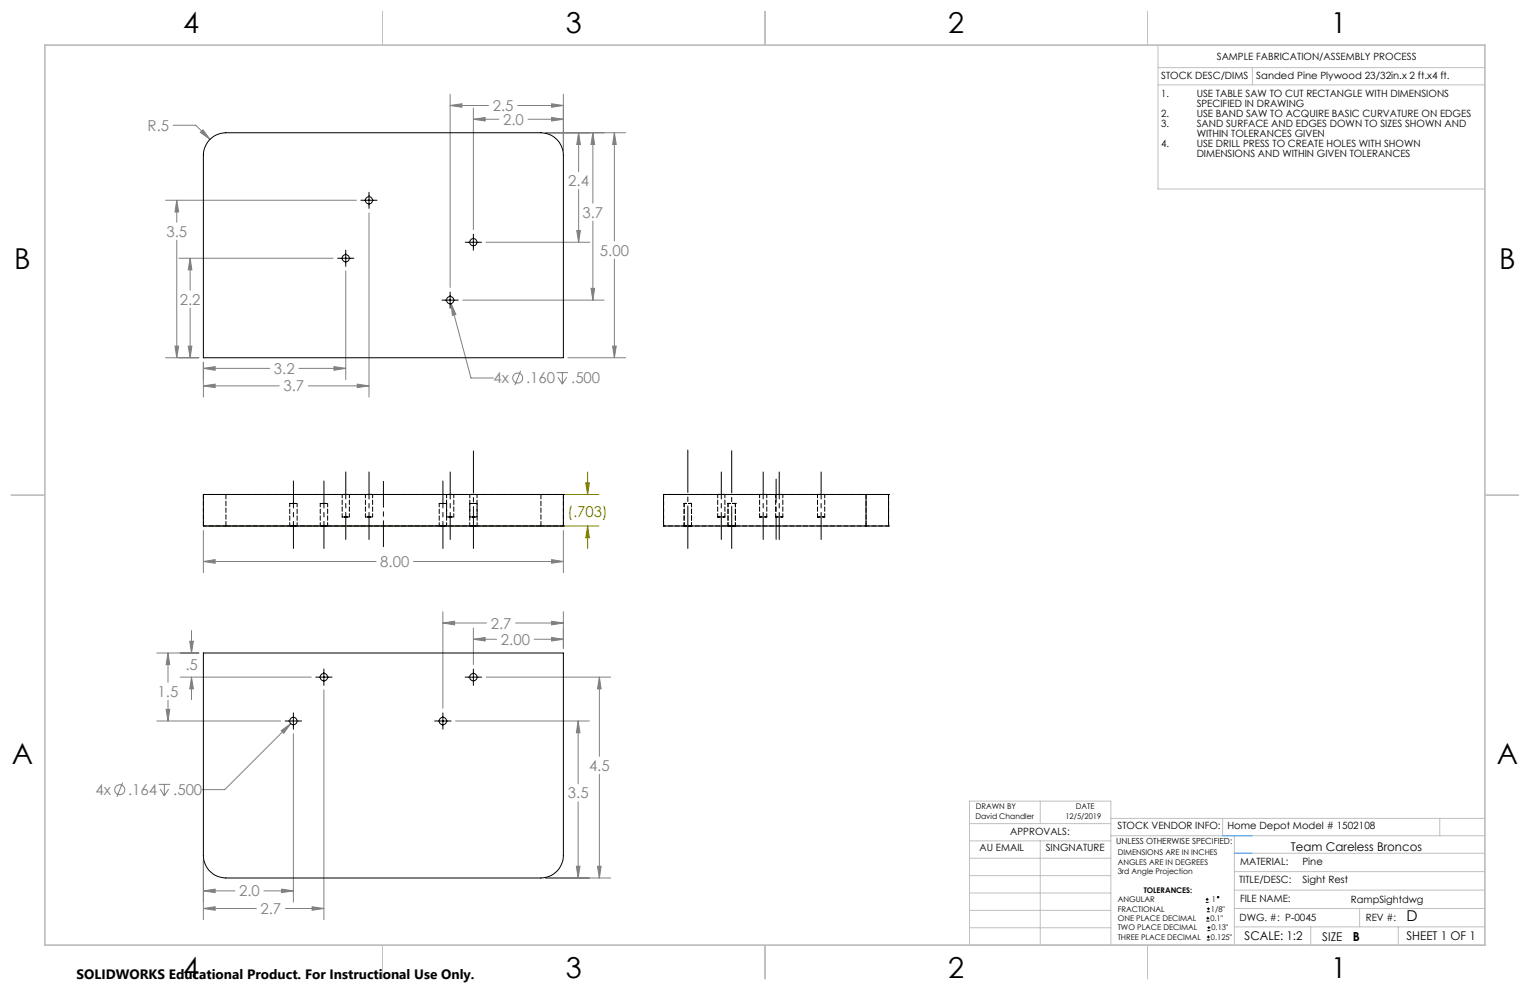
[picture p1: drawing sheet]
<svg xmlns="http://www.w3.org/2000/svg" width="432mm" height="279mm" viewBox="0 0 432 279" stroke-linecap="round" stroke-linejoin="round" font-family="sans-serif">
<g fill="none" stroke="#808080" stroke-width=".28">
<path d="M48.9 35.3h6.3l4.1 4M56.6 37.4l.7-.7 2 2.6zM127 29.8l3.4-.5v1zM127 26.6v54.5M127 29.8h10.9M133.6 33.7l3.3-.5v.9zM133.6 30.5v34.3M133.6 33.7h7.2M146.1 29.8h12.9M149 33.7h10M153.9 37.5h22.7M155.7 29.3l3.3 .5-3.3 .5z"/>
<path d="M155.7 33.2l3.3 .5-3.3 .4zM159 26.6v15.9M163.3 37.5l.5 3.3h-1zM163.3 37.5v11M167.3 37.5l.5 3.3h-1zM167.3 37.5v19.9M173.4 37.5l.5 3.3h-1zM173.4 37.5v30.5M46.7 56.5h53.9M49.9 56.5l.5 3.3h-1zM49.9 56.5v6.2M163.3 53.5v14.9"/>
<path d="M49.9 67.8v33.2M50.5 72.9h43.5M53.7 72.9l.5 3.3h-1.1zM53.7 72.9v9M97.6 76.4v30.7M104.1 60.1v52M137.2 68.4h29.3M162.8 65.1h1l-.5 3.3zM167.3 62.4v22.3M173.4 73.1v27.9M49.4 97.7h1l-.5 3.3zM53.1 97.7h1.1l-.5 3.3z"/>
<path d="M53.7 86.9v14.1M127.3 85.7l1.4 3.1-1 .2zM127.3 85.7l5.6 21h6.4M130.6 84.7h39.9M166.8 81.4h1l-.5 3.3zM172.9 97.7h1l-.5 3.3zM46.7 101h9.4M57.4 104l3.3-.5v1zM57.4 108.9l3.3-.5v1zM57.4 102.2v9.9M57.4 104h18.7M57.4 108.9h21.4"/>
<path d="M84.3 104h13.3M87 108.9h17.1M94.3 103.5l3.3 .5-3.3 .5zM100.8 108.4l3.3 .5-3.3 .5zM146.9 104.7l-1.6 4M157.1 105.2h3.2M157.5 106.5l1.2 1.9M158.7 105.2v3.2M159.9 106.5l-1.2 1.9M160.3 101h16.3M57.4 158.5l3.3-.6v1.1zM57.4 149.7v11.9"/>
<path d="M57.4 158.5h48.8M116.7 158.5h42.3M155.7 157.9l3.3 .6-3.3 .5zM159 149.7v11.9M54 177.9v6.4M125 175.8l3.3-.5v1.1zM125 172.6v27.3M125 175.8h12.3M133.6 177.2v10.3M145.5 175.8h13.5M155.7 179.9l3.3 .5-3.3 .5zM155.7 175.3l3.3 .5-3.3 .6z"/>
<path d="M159 172.6v10.4M44.2 184.3h11.9M47.4 184.3l.5 3.3h-1zM47.4 184.3v8.3M47.4 197.6v5.9M50.9 191.1h36.9M53.6 181h1l-.6 3.3zM54 191.1l.6 3.3h-1zM54 191.1v6.3M91.4 194.7v64.9M133.6 180.4l3.3-.5v1zM133.6 180.4h6.6"/>
<path d="M137.2 191.1h35.1M150.7 180.4h8.3M169.2 191.1l.5 3.3h-1.1zM169.2 191.1v22.4M44.2 203.5h35M46.9 200.2h1l-.5 3.3zM79.4 206.2l2.7-2-2 2.7zM82.1 204.2l-18.7 18.6h-6.3M82.8 207.1v47.5M128.6 203.5h37.7M163.2 203.5l.5 3.3h-1zM163.2 203.5v17.7"/>
<path d="M169.2 218.5v29.3M34.6 220.9l-1.6 4M44.8 221.4h3.2M45.2 222.7l1.2 1.9M46.4 221.4v3.2M47.6 222.7l-1.2 1.9M163.2 226.3v21.5M57.4 256.4l3.3-.5v1zM57.4 251.4l3.3-.5v1zM57.4 242.7v16.9M57.4 256.4h14.9M57.4 251.4h8.9"/>
<path d="M74.5 251.4h8.3M79.5 250.9l3.3 .5-3.3 .5zM80.5 256.4h10.9M88.1 255.9l3.3 .5-3.3 .5zM153.9 247.8h18.4M162.7 244.5h1l-.5 3.3zM168.6 244.5h1.1l-.5 3.3z"/>
<circle cx="146.1" cy="106.7" r="1.41"/>
<circle cx="33.8" cy="222.9" r="1.41"/>
</g>
<g fill="none" stroke="#000" stroke-width=".28">
<path d="M101.8 56.5h4.6M104.1 54.3v4.5M95.3 72.9h4.6M97.6 70.6v4.6M131.3 68.4h4.6M133.6 66.1v4.5M124.7 84.7h4.6M127 82.4v4.6M89.1 191.1h4.6M91.4 188.8v4.6M131.3 191.1h4.6M133.6 188.8v4.6"/>
<path d="M80.5 203.5h4.6M82.8 201.2v4.6M122.7 203.5h4.6M125 201.2v4.6M340.3 254.7h.8M340.3 253.8h.8M340.5 260h.8M340.5 259.2h.8M340.6 257.3h.9M340.6 256.5h.9M340.7 253.4v.8M340.9 258.7v.8"/>
<path d="M341 256.1v.8M340.6 265.3h.9M340.6 264.4h.9M340.7 262.6h.9M340.7 261.8h.9M341 264v.9M341.2 261.4v.8"/>
<circle cx="343.8" cy="253.2" r=".2"/>
</g>
<path d="M111.1 139.6h57.9M165.3 136.3h1l-.5 3.3zM165.8 133.2v6.4M58.7 148.4h110.3M165.8 148.4v6.4M165.8 148.4l.5 3.4h-1z" fill="none" stroke="#808000" stroke-width=".28"/>
<path d="M108.2 135.8v18.5" fill="none" stroke="#000" stroke-width=".28" stroke-dasharray="15.2 1.3 1.3 1.3" stroke-dashoffset="7.9"/>
<path d="M127.1 133.2v19M203.6 133.2v19M219.9 133.2v19M231.7 133.2v19M82.8 154.8v-19.1M91.4 154.8v-19.1M97.6 152.2v-19M104.1 152.2v-19M125 154.8v-19.1M215.4 152.2v-19" fill="none" stroke="#000" stroke-width=".28" stroke-dasharray="15.2 1.3 1.3 1.3" stroke-dashoffset="7.6"/>
<path d="M133.6 127.3v27.5M206.5 154.8v-27.6" fill="none" stroke="#000" stroke-width=".28" stroke-dasharray="15.2 1.3 1.3 1.3" stroke-dashoffset="3.4"/>
<path d="M219 135.2v17" fill="none" stroke="#000" stroke-width=".28" stroke-dasharray="15.2 1.3 1.3 1.3" stroke-dashoffset="8.6"/>
<path d="M194.1 154.8v-27.8" fill="none" stroke="#000" stroke-width=".28" stroke-dasharray="15.2 1.3 1.3 1.3" stroke-dashoffset="3.3"/>
<g fill="none" stroke="#c0c0c0" stroke-width=".28">
<path d="M108 3.2v9.5M215.9 3.2v9.5M323.8 3.2v9.5M326.8 19.1h92.3M326.8 12.7v40.6h92.3M353.4 19.1v4.9M326.8 24h92.3M3.1 139.7h9.6M419.1 139.7h9.5M273.6 232.4h39.9M273.6 237.3h39.9M293.6 226.1v6.3"/>
<path d="M293.6 237.3v29.4M313.5 235.9h105.6M313.5 231h105.6M345.1 231v4.9M348.4 235.9v30.9M406.3 231v4.9M273.6 242.2h39.9M273.6 247.1h39.9M273.6 252h39.9M273.6 256.9h39.9M348.4 246h70.7M348.4 256.4h70.7"/>
<path d="M348.4 251.2h70.7M348.4 240.8h70.7M383.7 256.4v5.2M108 266.7v9.6M215.9 266.7v9.6M273.6 261.8h39.9M313.5 266.7v-40.6h-39.9v40.6h74.4M323.8 266.7v9.6M348.4 261.6h70.7M369.9 261.6v5.2M394.6 261.6v5.2"/>
</g>
<path d="M12.7 12.7h406.4v254h-406.4z" fill="none" stroke="#c0c0c0" stroke-width=".5"/>
<path d="M345.1 235.9h8.3M348.4 240.8h5" fill="none" stroke="#53a9ff" stroke-width=".28"/>
<path d="M165.8 148.4l.5 3.4h-1zM165.3 136.3h1l-.5 3.3z" fill="#808000"/>
<path d="M127 29.8l3.4-.5v1zM155.7 29.3l3.3 .5-3.3 .5zM155.7 33.2l3.3 .5-3.3 .4zM133.6 33.7l3.3-.5v.9zM53.7 72.9l.5 3.3h-1.1zM53.1 97.7h1.1l-.5 3.3zM94.3 103.5l3.3 .5-3.3 .5zM57.4 104l3.3-.5v1zM100.8 108.4l3.3 .5-3.3 .5zM57.4 108.9l3.3-.5v1zM49.9 56.5l.5 3.3h-1zM49.4 97.7h1l-.5 3.3zM166.8 81.4h1l-.5 3.3zM167.3 37.5l.5 3.3h-1zM162.8 65.1h1l-.5 3.3zM163.3 37.5l.5 3.3h-1zM173.4 37.5l.5 3.3h-1zM172.9 97.7h1l-.5 3.3zM56.6 37.4l2.7 1.9-2-2.6zM127.3 85.7l.4 3.3 1-.2zM57.4 158.5l3.3-.6v1.1zM155.7 157.9l3.3 .6-3.3 .5zM46.9 200.2h1l-.5 3.3zM47.4 184.3l.5 3.3h-1zM54 191.1l.6 3.3h-1zM53.6 181h1l-.6 3.3zM133.6 180.4l3.3-.5v1zM155.7 179.9l3.3 .5-3.3 .5zM125 175.8l3.3-.5v1.1zM155.7 175.3l3.3 .5-3.3 .6zM163.2 203.5l.5 3.3h-1zM162.7 244.5h1l-.5 3.3zM169.2 191.1l.5 3.3h-1.1zM168.6 244.5h1.1l-.5 3.3zM79.4 206.2l.7 .7 2-2.7zM88.1 255.9l3.3 .5-3.3 .5zM57.4 256.4l3.3-.5v1zM57.4 251.4l3.3-.5v1zM79.5 250.9l3.3 .5-3.3 .5z" fill="#808080"/>
<g fill="none" stroke="#000" stroke-width=".28">
<path d="M59 39.6l1.8-1.4 1.4-.5 1.5-.2h88.9a6.4 6.4 0 0 1 6.4 6.3v57.2h-101.6v-57.2l.4-2.2zM57.4 139.6h101.6v8.8h-101.6zM244.4 139.6h6.4v8.8h-6.4M244.4 139.6h-57.1v8.8h57.1M244.4 139.6v8.8M57.4 184.3h101.6v57.1a6.4 6.4 0 0 1-6.4 6.4h-88.9a6.4 6.4 0 0 1-6.3-6.4z"/>
<circle cx="104.1" cy="56.5" r="1.01"/>
<circle cx="97.6" cy="72.9" r="1.02"/>
<circle cx="133.6" cy="68.3" r="1.01"/>
<circle cx="127" cy="84.7" r="1.02"/>
<circle cx="91.4" cy="191.1" r="1.04"/>
<circle cx="133.6" cy="191.1" r="1.04"/>
<circle cx="82.8" cy="203.5" r="1.04"/>
<circle cx="125" cy="203.5" r="1.04"/>
</g>
<g fill="none" stroke="#000" stroke-width=".28" stroke-dasharray="1.3 .6">
<path d="M57.4 139.5h.1M57.4 139.5v8.9M152.7 139.5v8.9M152.7 139.5h-88.9M159 139.5h.1M187.3 139.5h.1M187.3 139.5v8.9M244.4 139.5v8.9M250.8 139.5h.1M57.4 148.4h.1M63.8 148.4v-8.9M152.7 148.4h-88.9"/>
<path d="M159 148.4h.1M159 148.4v-8.9M187.3 148.4h.1M202.6 145.9h.1M207.5 142.1h.1M230.7 145.9h.1M250.8 148.4h.1M250.8 148.4v-8.9"/>
</g>
<g fill="none" stroke="#000" stroke-width=".28" stroke-dasharray="1.3 .6" stroke-dashoffset=".5">
<path d="M97.6 139.5h1h-2h1M104.1 139.5h1.1h-2.1h1M127.1 139.5h1h-2.1h1.1M133.6 139.5h1h-2h1M202.6 139.5h2h-2M214.4 139.5h2h-2M218.9 139.5h2h-2M230.7 139.5h2.1h-2.1M82.5 142.1h1.4h-2.1h.7M82.8 148.4h1h-2h1M91.1 142.1h1.4h-2.1h.7M91.4 148.4h1.1h-2.1h1"/>
<path d="M97.3 145.9h1.3h-2h.7M103.9 145.9h1.3h-2.1h.8M124.7 142.1h1.3h-2h.7M125 148.4h1h-2h1M126.8 145.9h1.3h-2.1h.8M133.3 142.1h1.4h-2.1h.7M133.3 145.9h1.3h-2h.7M133.6 148.4h1h-2h1M195.1 142.1h-2h2M195.2 148.4h-2.1h2.1M195.2 142.1h-2.1h2.1M202.6 145.9h2h-2"/>
<path d="M207.5 142.1h-2h2M207.5 148.4h-2h2M214.4 145.9h2h-2M218.9 145.9h2h-2M230.8 145.9h2h-2"/>
</g>
<g fill="none" stroke="#000" stroke-width=".28" stroke-dasharray="1.3 .6" stroke-dashoffset=".3">
<path d="M63.8 139.5h-6.4M96.6 139.5v6.4M103.1 139.5v6.4M126 139.5v6.4M132.6 139.5v6.4M159 139.5h-6.3M202.6 139.5v6.4M214.4 139.5v6.4M218.9 139.5v6.4M230.7 139.5v6.4M250.8 139.5h-6.4M57.4 148.4h6.4"/>
<path d="M81.8 142.1v6.3M83.9 148.4v-6.3M90.4 142.1v6.3M92.5 148.4v-6.3M98.6 145.9v-6.4M105.2 145.9v-6.4M124 142.1v6.3M126 148.4v-6.3M128.1 145.9v-6.4M132.6 142.1v6.3M134.6 145.9v-6.4M134.7 148.4v-6.3"/>
<path d="M152.7 148.4h6.3M193.1 142.1v6.3M195.2 148.4v-6.3M204.6 145.9v-6.4M205.5 142.1v6.3M207.5 148.4v-6.3M216.4 145.9v-6.4M220.9 145.9v-6.4M232.8 145.9v-6.4M244.4 148.4h6.4"/>
</g>
<path d="M244.4 139.5h-57.1M244.4 148.4h-57.1" fill="none" stroke="#000" stroke-width=".28" stroke-dasharray="1.3 .6" stroke-dashoffset=".6"/>
<g font-size="8.1">
<text x="51.7" y="9.3">4</text>
<text x="159.7" y="9.3">3</text>
<text x="267.6" y="9.3">2</text>
<text x="375.6" y="9.3">1</text>
<text x="4" y="76">B</text>
<text x="423.1" y="76">B</text>
<text x="3.3" y="215.7">A</text>
<text x="422.4" y="215.7">A</text>
<text x="51.7" y="276">4</text>
<text x="159.7" y="276">3</text>
<text x="267.6" y="276">2</text>
<text x="375.6" y="276">1</text>
</g>
<g font-size="4.2" fill="#808080">
<text x="139.1" y="31.4">2.5</text>
<text x="142" y="35.2">2.0</text>
<text x="41.7" y="36.9">R.5</text>
<text x="160.4" y="52.6">2.4</text>
<text x="164.4" y="61.5">3.7</text>
<text x="47" y="66.8">3.5</text>
<text x="169.3" y="72.1">5.00</text>
<text x="50.7" y="86">2.2</text>
<text x="77.3" y="105.6">3.2</text>
<text x="80" y="110.5">3.7</text>
<text x="139.3" y="108.2">4x</text>
<text x="148.5" y="108.2">.160</text>
<text x="161.2" y="108.2">.500</text>
<text x="107.3" y="160">8.00</text>
<text x="138.5" y="177.4">2.7</text>
<text x="141.4" y="182">2.00</text>
<text x="52.3" y="189.2">.5</text>
<text x="44.5" y="196.7">1.5</text>
<text x="166.2" y="217.6">4.5</text>
<text x="27" y="224.4">4x</text>
<text x="36.1" y="224.4">.164</text>
<text x="48.9" y="224.4">.500</text>
<text x="160.3" y="225.3">3.5</text>
<text x="67.5" y="253">2.0</text>
<text x="73.5" y="258">2.7</text>
</g>
<text font-size="4.2" fill="#808000" x="160.2" y="145.8">(.703)</text>
<text font-size="4.2" x="396.9" y="260">D</text>
<text font-size="3.8" x="21.6" y="276.3">SOLIDWORKS Educational Product. For Instructional Use Only.</text>
<text font-size="3.5" x="381.8" y="265.6">B</text>
<g font-size="3.4">
<text x="364.3" y="240.1">Team Careless Broncos</text>
<text x="351.2" y="265.2">SCALE: 1:2</text>
<text x="373.2" y="265.6">SIZE</text>
<text x="396.9" y="265.2">SHEET 1 OF 1</text>
</g>
<g font-size="2.8">
<text x="343.4" y="16.9">SAMPLE FABRICATION/ASSEMBLY PROCESS</text>
<text x="327.7" y="22.3">STOCK DESC/DIMS</text>
<text x="354.5" y="22.2">Sanded Pine Plywood 23/32in.x 2 ft.x4 ft.</text>
<text x="327.7" y="27.3">1.</text>
<text x="337.7" y="27.3">USE TABLE SAW TO CUT RECTANGLE WITH DIMENSIONS</text>
<text x="327.7" y="33">2.</text>
<text x="327.7" y="35.8">3.</text>
<text x="337.7" y="30.1">SPECIFIED IN DRAWING</text>
<text x="337.7" y="33">USE BAND SAW TO ACQUIRE BASIC CURVATURE ON EDGES</text>
<text x="337.7" y="35.8">SAND SURFACE AND EDGES DOWN TO SIZES SHOWN AND</text>
<text x="327.7" y="41.4">4.</text>
<text x="337.7" y="38.6">WITHIN TOLERANCES GIVEN</text>
<text x="337.7" y="41.4">USE DRILL PRESS TO CREATE HOLES WITH SHOWN</text>
<text x="337.7" y="44.3">DIMENSIONS AND WITHIN GIVEN TOLERANCES</text>
<text x="285.1" y="235.7">APPROVALS:</text>
<text x="315.4" y="234.1">STOCK VENDOR INFO:</text>
<text x="346.4" y="234.1">Home Depot Model # 1502108</text>
<text x="276.4" y="240.1">AU EMAIL</text>
<text x="295.1" y="240.1">SINGNATURE</text>
<text x="350" y="244.1">MATERIAL:</text>
<text x="367.6" y="244.1">Pine</text>
<text x="349.7" y="249.2">TITLE/DESC:</text>
<text x="367.6" y="249.2">Sight Rest</text>
<text x="350" y="254.7">FILE NAME:</text>
<text x="381.3" y="254.8">RampSightdwg</text>
<text x="349.8" y="260">DWG. #: P-0045</text>
<text x="385.5" y="260">REV #:</text>
</g>
<text font-size="2.4" x="315" y="238.1">UNLESS OTHERWISE SPECIFIED:</text>
<g font-size="2.2">
<text x="275.3" y="231.1">David Chandler</text>
<text x="275.4" y="228.2">DRAWN BY</text>
<text x="300.7" y="231.1">12/5/2019</text>
<text x="303.6" y="228.2">DATE</text>
<text x="315.4" y="241.4">DIMENSIONS ARE IN INCHES</text>
<text x="315.4" y="244">ANGLES ARE IN DEGREES</text>
<text x="315.4" y="246.7">3rd Angle Projection</text>
<text x="322.8" y="252">TOLERANCES:</text>
<text x="315.4" y="254.6">ANGULAR</text>
<text x="315.4" y="257.3">FRACTIONAL</text>
<text x="341.8" y="257.3">1/8&quot;</text>
<text x="342" y="254.6">1</text>
<text x="315.4" y="262.6">TWO PLACE DECIMAL</text>
<text x="315.4" y="260">ONE PLACE DECIMAL</text>
<text x="341.6" y="260">0.1&quot;</text>
<text x="341.9" y="262.6">0.13&quot;</text>
<text x="315.4" y="265.3">THREE PLACE DECIMAL</text>
<text x="341.8" y="265.3">0.125&quot;</text>
</g>
</svg>
